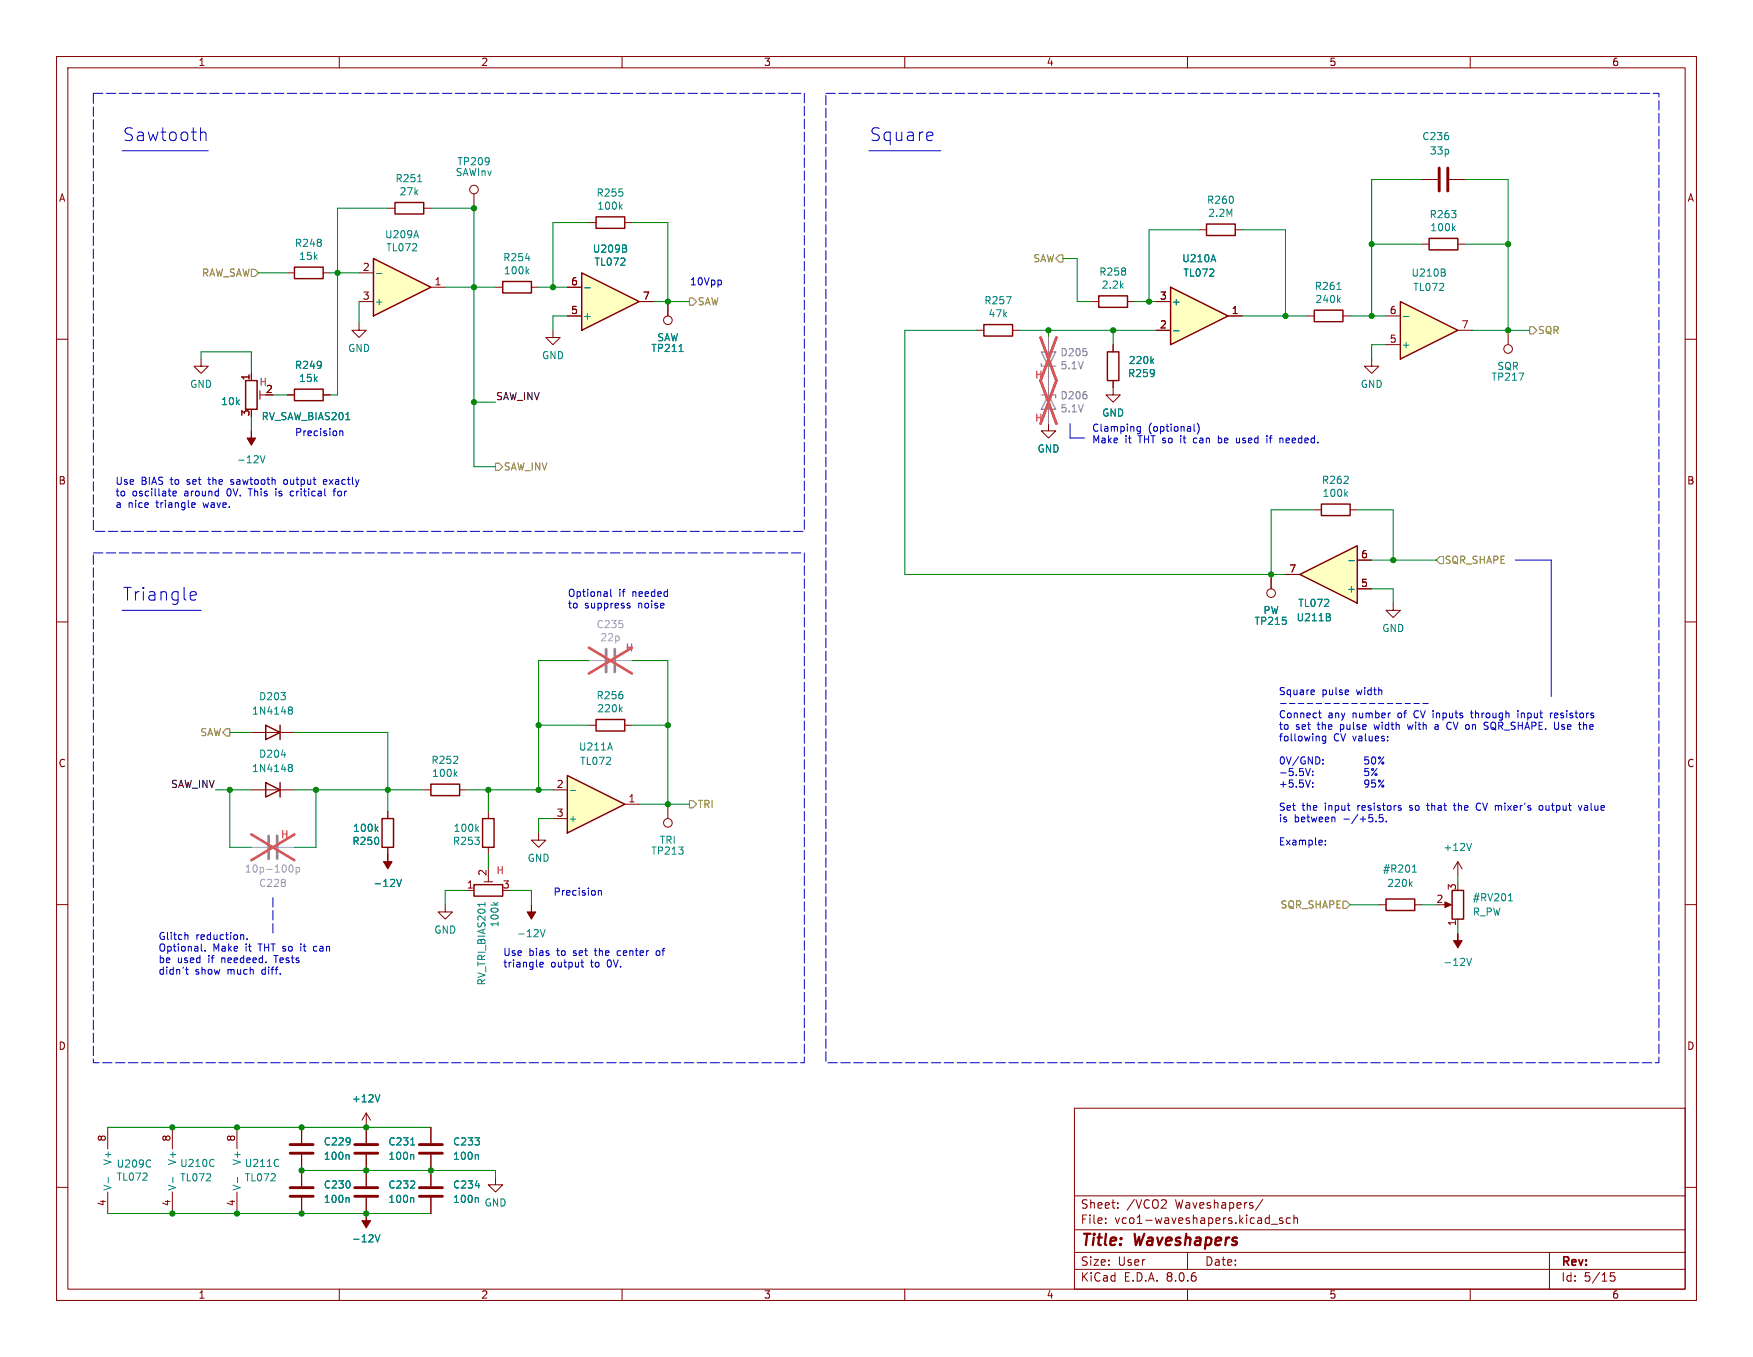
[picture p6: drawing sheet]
<svg xmlns="http://www.w3.org/2000/svg" width="310mm" height="240mm" viewBox="0 0 310 240" stroke-linecap="round" stroke-linejoin="round" font-family="sans-serif">
<g fill="none" stroke="#840000" stroke-width=".18">
<path d="M10 10h290v220h-290zM12 12h286v216h-286zM60 10v2M110 10v2M160 10v2M210 10v2M260 10v2M172.7 58.4h1.3M179.1 58.4h1.2M193 53.3h1.3M199.4 53.3h1.3M212.1 40.6h1.3"/>
<path d="M218.4 40.6h1.3M231.1 55.9h1.3M237.5 55.9h1.3M10 60h2M185.4 74.9v1.3h1.3l-1.3 1.3-1.3-1.3h1.3M196.8 67.3v2.6h1.3l-1.3 1.2-1.2-1.2h1.2M196.8 61v1.2M242.6 63.5v1.3h1.2l-1.2 1.2-1.3-1.2h1.3M298 60h2M232.4 90.2h1.3M238.8 90.2h1.2M10 110h2"/>
<path d="M298 110h2M257.8 152.4l-.8 1.3M257.8 152.4v2.5M257.8 152.4l.8 1.3M10 160h2M243.8 160h1.3M250.2 160h1.3M255.3 160h1M257.8 162.6v1.2M298 160h2M19 199.4v3.8M30.5 199.4v3.8"/>
<path d="M41.9 199.4v3.8M53.3 199.4v2.8M64.8 199.4v2.8M190 196h108v32h-108zM10 210h2M19 210.8v3.8M30.5 210.8v3.8M41.9 210.8v3.8M53.3 204.2v5.6M53.3 211.8v2.8M64.8 204.2v5.6M64.8 211.8v2.8"/>
<path d="M87.6 208.3v1.3h1.3l-1.3 1.2-1.2-1.2h1.2M190 217.5h108M190 211.5h108M195.5 216.2v.2M195.5 215.5v.1M197.7 213.5v.2M197.7 212.8v.1M206.1 212.3l.1 .2v.3l-.9 .9h.9M223.3 212.1l-1.3 1.9M224.8 216.5h1.2M226.8 215.5l-.3-.1-.3 .2 .1 .2 .5 .2v.3h-.6M228.2 215.5l-.5-.1-.2 .3v.4l.1 .2h.6"/>
<path d="M228.8 215.5l.2-.1 .4 .1 .1 .9M228.8 214.9v1.5M298 210h2M60 228v2M110 228v2M160 228v2M190 224.5h108M190 221.5h108M210 228v2M210 221.5v3M260 228v2M274 221.5v6.5"/>
<path d="M285.5 225.1h-.7l-.1 .7 .3-.1h.5l.1 .2-.1 .5-.2 .2-.6-.2"/>
</g>
<path d="M213.4 39.6h5v2.1h-5zM174 57.4h5.1v2h-5.1zM194.3 52.3h5.1v2.1h-5.1zM232.4 54.9h5.1v2h-5.1zM195.8 62.2h2.1v5.1h-2.1zM233.7 89.2h5.1v2h-5.1zM245.1 159h5.1v2h-5.1zM256.8 157.5h2v5.1h-2z" fill="none" stroke="#840000" stroke-width=".25"/>
<g fill="none" stroke="#008484" stroke-width=".18">
<path d="M178 52.5h.8l-.5 1.2M236.4 51.2h.8M236.7 53l.3 .5M237 52.7l-.4 .5M203.7 63.8l.3 .5M204 63.5l-.5 .4M237.9 87.3l.4 .5M238.3 87l-.5 .4M249.4 156.3l.3 .5M249.7 155.9l-.4 .5M249.8 154.2h.7M249.9 153.3l.2-.3v1.2"/>
<path d="M260.2 149.2l-.4 1.2M266.8 159.3h.7M267 158.2l.1-.1v1.2M259.4 169.5l.4 1.3 .4-1.3M19.1 208.2v1M26.6 205.2v.1M26.6 206.3v.1M30.6 208.2v1M37.8 205.1v.1M37.8 206.2v.1M42 208.2v1M49.2 205.1l.1 .1"/>
<path d="M49.3 206.2l-.1 .1M61.6 211.8l.1 .2v.7M61.6 204.2l.1 .2v.6M66.3 218.4l.5 1.3 .4-1.3M72.6 202.5h.7M73 204.2l.2 .2v.6M73 211.8l.2 .2v.7"/>
</g>
<g fill="#840000" stroke="#840000" stroke-width=".18">
<path d="M64.8 214.6v1.3h.7l-.7 1.3-.8-1.3h.8z"/>
<path d="M257.8 165.1v1.3h.8l-.8 1.2-.8-1.2h.8z"/>
<path d="M255.5 159.5l1.2 .5-1.2 .5z"/>
</g>
<path d="M51.3 204h4.1M51.3 202.4h4.1M51.3 211.6h4.1M51.3 210.1h4.1M62.7 204h4.1M62.7 202.4h4.1M62.7 211.6h4.1M62.7 210.1h4.1" fill="none" stroke="#840000" stroke-width=".51"/>
<path d="M185.4 59.7v15.2" fill="none" stroke="#a1a1a1" stroke-width=".18"/>
<path d="M184.1 64.3v.5h2.6M184.1 62.2h2.6l-1.3 2.6zM184.1 69.9h2.6v.5M185.4 69.9l1.3 2.5h-2.6z" fill="none" stroke="#a1a1a1" stroke-width=".25"/>
<path d="M184 59.7l2.8 7.6-2.8 7.6M186.8 59.7l-2.8 7.6 2.8 7.6" fill="none" stroke="#e65255" stroke-width=".46"/>
<path d="M229.9 101.6l10.1-5.1v10.2z" fill="#ffffc2"/>
<path d="M229.9 101.6l10.1-5.1v10.2z" fill="none" stroke="#840000" stroke-width=".25"/>
<g fill="none" stroke="#840000" stroke-width=".18">
<path d="M97.8 58.4v1.3h1.3l-1.3 1.3-1.3-1.3h1.3M118.1 53.3v2.6M240 99.1h2.6M224.8 101.6v2.5M227.3 101.6h2.6M240 104.1h2.6M246.4 106.7v1.3h1.2l-1.2 1.2-1.3-1.2h1.3"/>
<circle cx="118.1" cy="56.6" r=".76"/>
<circle cx="224.8" cy="104.9" r=".76"/>
</g>
<path d="M120.1 62.2h.7M238.5 99.2h1M235 109.1l.3 .3-.1 .3-.2 .1M235.1 108.6l.1 .2-.1 .3" fill="none" stroke="#008484" stroke-width=".18"/>
<path d="M247.6 53.3l10.2 5.1-10.2 5.1z" fill="#ffffc2"/>
<path d="M247.6 53.3l10.2 5.1-10.2 5.1zM252.7 42.2h5.1v2h-5.1zM83.8 156.5h5.1v2h-5.1z" fill="none" stroke="#840000" stroke-width=".25"/>
<g fill="none" stroke="#840000" stroke-width=".18">
<path d="M251.5 31.8h2.8M256.3 31.8h2.8M245.1 55.9h2.5M251.5 43.2h1.2M257.8 58.4h2.5M257.8 43.2h1.3M266.7 58.4v2.6M245.1 61h2.5M82.5 157.5h1.3M85.6 156h1.5M86.4 154.9v1.1M78.7 160v1.3h1.3l-1.3 1.3-1.2-1.3h1.2"/>
<path d="M76.2 199.4v2.8M76.2 204.2v2.8"/>
<circle cx="266.7" cy="61.7" r=".76"/>
</g>
<path d="M257.4 40l-.5 .5M248.2 56h.9M255.3 48.2l.3 .2-.1 .3-.1 .1M255.4 47.6l.1 .2-.1 .3M257 40.3l.4 .5M268.6 66h.9l-.6 1.3M70.2 155.5l.4 1.3 .4-1.3M85.8 159.6v.7M87.2 159.6l.5 .5M88.1 159.6l-.5 .3M95.6 164.4l.4 1.3 .4-1.3M84.4 204.2l.2 .2v.6" fill="none" stroke="#008484" stroke-width=".18"/>
<path d="M254.5 29.7v4.1M256 29.7v4.1M74.2 204h4M74.2 202.4h4" fill="none" stroke="#840000" stroke-width=".51"/>
<g fill="#840000" stroke="#840000" stroke-width=".18">
<path d="M94 160v1.3h.7l-.7 1.3-.8-1.3h.8z"/>
<path d="M68.6 151.1v1.3h.7l-.7 1.3-.8-1.3h.8z"/>
</g>
<path d="M66 45.7l10.2 5.1-10.2 5.1z" fill="#ffffc2"/>
<path d="M69.8 35.8h5.1v2h-5.1zM52.1 47.2h5v2.1h-5zM66 45.7l10.2 5.1-10.2 5.1z" fill="none" stroke="#840000" stroke-width=".25"/>
<path d="M68.6 36.8h1.2M74.9 36.8h1.3M50.8 48.3h1.3M57.1 48.3h1.3M63.5 57.2v1.2h1.3l-1.3 1.3-1.3-1.3h1.3M63.5 48.3h2.5M63.5 53.3h2.5M76.2 50.8h2.5" fill="none" stroke="#840000" stroke-width=".18"/>
<path d="M73.9 32.2h.7M66.6 48.4h.9M73.6 40.8l.4 1.3" fill="none" stroke="#008484" stroke-width=".18"/>
<path d="M207 50.8l10.2 5.1-10.2 5.1z" fill="#ffffc2"/>
<path d="M207 50.8l10.2 5.1-10.2 5.1zM43.4 67.3h2.1v5.1h-2.1zM52.1 68.8h5v2.1h-5z" fill="none" stroke="#840000" stroke-width=".25"/>
<g fill="none" stroke="#840000" stroke-width=".18">
<path d="M83.8 34.3v2.5M204.5 58.4h2.5M204.5 53.3h2.5M217.2 55.9h2.5M35.6 63.5v1.3h1.2l-1.2 1.2-1.3-1.2h1.3M44.4 66v1.3M46 69.1v1.5M46 69.9h1M50.8 69.9h1.3M57.1 69.9h1.3M76.2 207v2.8M76.2 211.8v2.8"/>
<circle cx="83.8" cy="33.5" r=".76"/>
</g>
<path d="M207.5 58.5h1M214.6 45l.4 1.3M46 80.6l.4 1.3 .5-1.3M84.1 209.7h.7M84.4 211.8l.2 .2v.7" fill="none" stroke="#008484" stroke-width=".18"/>
<path d="M44.4 76.2v1.3h.8l-.8 1.2-.7-1.2h.7z" fill="#840000" stroke="#840000" stroke-width=".18"/>
<path d="M74.2 211.6h4M74.2 210.1h4" fill="none" stroke="#840000" stroke-width=".51"/>
<path d="M102.9 48.3l10.1 5-10.1 5.1z" fill="#ffffc2"/>
<path d="M105.4 38.4h5.1v2h-5.1zM88.9 49.8h5.1v2h-5.1zM102.9 48.3l10.1 5-10.1 5.1zM76.2 138.7h5.1v2h-5.1z" fill="none" stroke="#840000" stroke-width=".25"/>
<g fill="none" stroke="#840000" stroke-width=".18">
<path d="M104.1 39.4h1.3M110.5 39.4h1.3M87.6 50.8h1.3M94 50.8h1.2M100.3 55.9h2.6M100.3 50.8h2.6M113 53.3h2.6M74.9 139.7h1.3M81.3 139.7h1.2M95.2 147.3v1.3h1.3l-1.3 1.3-1.2-1.3h1.2M118.1 142.2v2.6M64.8 196.9l-.8 1.2"/>
<path d="M64.8 196.9v2.5M64.8 196.9l.7 1.2"/>
<circle cx="118.1" cy="145.5" r=".76"/>
</g>
<path d="M109.7 36.5l.3 .5M110 36.2l-.4 .4M92.9 45.7h.8M93.2 47.9l.3 .5M93.5 47.6l-.5 .5M103.4 50.9h1M110.5 43.9l.3 .3v.3l-.2 .1M110.6 43.4l.2 .2-.2 .3M80.5 136.8l.3 .5M80.8 136.5l-.5 .5M67.2 193.6l-.4 1.3" fill="none" stroke="#008484" stroke-width=".18"/>
<path d="M100.3 137.2l10.2 5-10.2 5.1z" fill="#ffffc2"/>
<path d="M47 128.3l2.5 1.2-2.5 1.3zM47 138.4l2.5 1.3-2.5 1.3zM49.5 128.3v2.5M49.5 138.4v2.6M100.3 137.2l10.2 5-10.2 5.1zM105.4 127.3h5.1v2h-5.1zM67.6 144.8h2v5.1h-2zM85.3 144.8h2.1v5.1h-2.1z" fill="none" stroke="#840000" stroke-width=".25"/>
<g fill="none" stroke="#840000" stroke-width=".18">
<path d="M100.3 55.9h2.6M100.3 50.8h2.6M113 53.3h2.6M118.1 53.3v2.6M204.5 53.3h2.5M204.5 58.4h2.5M217.2 55.9h2.5M44.4 66v1.3M50.8 69.9h1.3M57.1 69.9h1.3M196.8 61v1.2M196.8 67.3v1.3"/>
<path d="M240 99.1h2.6M224.8 101.6v2.5M227.3 101.6h2.6M240 104.1h2.6M44.4 139.7h7.7M44.4 129.5h7.7M97.8 139.7h2.5M104.1 128.3h1.3M110.5 128.3h1.3M68.6 143.5v1.3M68.6 149.9v1.2M86.4 143.5v1.3"/>
<path d="M86.4 149.9v1.2M97.8 144.8h2.5M110.5 142.2h2.5M53.3 199.4v2.8M64.8 199.4v2.8M76.2 199.4v2.8M53.3 204.2v5.6M53.3 211.8v2.8M64.8 204.2v5.6M64.8 211.8v2.8M76.2 204.2v5.6M76.2 211.8v2.8"/>
</g>
<g fill="none" stroke="#008484" stroke-width=".18">
<path d="M103.4 50.9h1M110.5 43.9l.3 .3v.3l-.2 .1M110.6 43.4l.2 .2-.2 .3M207.5 58.5h1M214.6 45l.4 1.3M120.1 62.2h.7M203.7 63.8l.3 .5M204 63.5l-.5 .4M238.5 99.2h1M235 109.1l.3 .3-.1 .3-.2 .1M235.1 108.6l.1 .2-.1 .3M49.7 133.5h.8"/>
<path d="M51.1 125.5l.1 .1M51.1 125.1l.4-.1 .1 .2 .1 .1-.2 .3M51.1 135.3l.4-.1 .1 .1 .1 .2-.2 .2M51.1 135.7h.1M51.2 125.6h.3M51.2 125.6h-.1M51.2 135.7h.3M51.2 135.7l-.1 .1M51.5 125.6l.2 .2-.1 .4-.1 .1-.4-.1M51.5 135.7l.2 .3-.1 .3-.1 .2-.4-.1M100.9 139.8h.9M107.9 131.4l.4 1.3"/>
<path d="M109.7 125.4l.3 .5M110 125.1l-.4 .4M66.5 146.6l.4 .4M66.9 146.2l-.5 .5M70.2 155.5l.4 1.3 .4-1.3M84.3 146.6l.3 .4M84.6 146.2l-.4 .5M67.2 193.6l-.4 1.3M61.6 211.8l.1 .2v.7M61.6 204.2l.1 .2v.6M66.3 218.4l.5 1.3 .4-1.3M72.6 202.5h.7"/>
<path d="M73 204.2l.2 .2v.6M73 211.8l.2 .2v.7M84.1 209.7h.7M84.4 211.8l.2 .2v.7M84.4 204.2l.2 .2v.6"/>
</g>
<path d="M107.2 114.8v4.1M108.7 114.8v4.1M47.5 147.8v4.1M49 147.8v4.1" fill="none" stroke="#a1a1a1" stroke-width=".51"/>
<path d="M185.4 59.7v2.5M185.4 64.8v5.1M185.4 72.4v2.5M104.1 116.8h2.8M109 116.8h2.8M44.4 149.9h2.8M49.3 149.9h2.8M51.2 153.2l.2-.2a.68 .68 0 0 1 .4 .6 .68 .68 0 0 1-.4 .6l-.2-.2M52.4 153.5l.3-.1 .3 .2-.1 .6h-.5M52.4 153.4v1.3" fill="none" stroke="#a1a1a1" stroke-width=".18"/>
<path d="M184 59.7l2.8 7.6-2.8 7.6M186.8 59.7l-2.8 7.6 2.8 7.6M104.1 114.6l7.7 4.5M111.8 114.6l-7.7 4.5M44.4 147.6l7.7 4.5M52.1 147.6l-7.7 4.5" fill="none" stroke="#e65255" stroke-width=".46"/>
<path d="M44.4 47.6h.7l.6 .7-.6 .6h-.7zM121.9 52.7h.7l.6 .6-.6 .7h-.7zM186.7 45.7l.6-.6h.7v1.3h-.7zM270.5 57.8h.6l.7 .6-.7 .7h-.6zM87.6 81.9h.7l.6 .7-.6 .6h-.7zM254.6 98.4h.7v1.3h-.7l-.6-.6zM40 128.9h.6v1.3h-.6l-.6-.7zM121.9 141.6h.7l.6 .6-.6 .7h-.7zM237.5 159.4h.6l.7 .6-.7 .7h-.6z" fill="none" stroke="#848400" stroke-width=".18"/>
<g fill="none" stroke="#0000c2" stroke-width=".18">
<path d="M21.6 26.7h15.2M35.6 23.5l.2-.1 .5 .1 .1 .2v1.2M153.7 26.7h12.7M164.6 23.4l.3 .1 .1 .4-1.1 .2M164.9 24.8l-.3 .1M127.5 49.7v.6M60.1 76.2v.9M60.1 76.3l.2-.1 .3 .1v.8M189.2 74.9v2.6h2.6M201.7 75.4v1.1l-.2 .1M201.7 75.5l-.4-.1-.2 .3 .1 .5h.5M211.2 75v1.1l.1 .2"/>
<path d="M211.3 77.5l-.3 .2v.4l.3 .2M211.7 74.8a1.46 1.46 0 0 1 0 2M215.5 77.1v1.2M215.5 78.3h.3M215.8 77.5h-.3M219.2 78.2l-.2 .1h-.3M224 77.1v.1M224 77.5v.8M224.5 77.5h.5M224.8 77.1l-.2 .1v1.1M226.7 77.5l.2 .2v.6M30.6 87.3l.6-.1-.1-.3h-.3l-.2 .1v.7h.5"/>
<path d="M34.1 88.9l.4 .1v.2l-.6 .1M34.5 89.7l-.4 .1M40.8 85.6l.1 .1M41 84.8l-.2 .2 .2 .2M48.8 86.4v.2M48.8 86.9v.8M50.6 84.8l-.3 .1-.1 .2v.4l.4 .2M51.8 86.9h-.4l-.1 .2 .1 .5 .4 .1M57.7 84.9l-.3-.1-.2 .2v.6h.5M57.8 85.1l-.6 .1M58.9 86.9h.5M59.1 86.6v1.1"/>
<path d="M268 99.1h6.3v24.1M21.6 108h14M33.7 106l.3 .1 .6-.1M33.7 104.7l.7-.1 .2 .1 .1 .5-1.1 .2M108 104.2v1.1l.2 .2M111.1 107.1l.3 .1v.2l-.1 .1h-.3M111.1 106.7l.3 .1M226.5 124.4h.9M228 124.4h1M229.6 124.4h1M230.9 135.9l.4 1.3 .4-1.3M231.2 124.4h.9"/>
<path d="M231.7 138l-.4 1.2M232.1 137.1v.1M232.1 136.4v.1M232.1 138.4v.2M232.1 139.1v.1M232.3 122l.1 .3-.6 .1M232.4 122.8l-.1 .1M232.8 124.4h.9M233.2 126.1h.5M233.4 125.7v1.1l.3 .2M234 135v.1M234 134.3v.2"/>
<path d="M234.3 124.4h1M234.4 130.2v1l-.2 .3-.3-.1M234.4 130.3l-.3-.1-.3 .2 .2 .6h.4M235.9 124.4h1M237.5 124.4h.9M239 124.4h1M240.6 124.4h1M242 133.9h-.6l-.1 .6 .2-.2 .4 .1 .2 .2-.1 .4-.2 .1-.5-.1M242 135.9h-.6l-.1 .6 .2-.1 .4 .1 .2 .1-.1 .5-.2 .1-.5-.1M242.1 138.5l-.3 .2h-.3l-.2-.2 .2-.5h.3l.2 .1a.84 .84 0 0 1-.3 1.1h-.2M242.2 124.4h1M242.7 134l.2-.1a.68 .68 0 0 1 .4 .6 .68 .68 0 0 1-.4 .6l-.2-.1-.2-.3z"/>
<path d="M243.2 138h-.6l-.1 .6 .2-.2 .5 .1 .1 .2-.1 .4-.2 .1-.5-.1M243.5 135.9l-1 1.3M243.8 124.4h.9M244.7 133.9l-.9 1.2M244.7 138l-.9 1.2M245.3 124.4h1M245.4 130.9v.1M245.4 130.3v.1M246.9 124.4h1M248.5 124.4h.9M248.9 128.2l.2 .8M250 124.4h1"/>
<path d="M251.6 124.4h1M254.2 128.2h-.4M254.2 128.5h-.3l-.2 .2 .1 .2 .4 .1M256.1 128.9l.3 .1M260 126.1h.5M260.2 125.7v1.1l.3 .2M262.9 128.4l.3 .2-.3 .4M268.4 125.7v.1M268.4 126.1v.9M274.2 126.1v.9M274.5 126.1l-.3 .3M275 126.2v.7"/>
<path d="M275.5 126.4l-.6 .1M280.2 128.2l.4 .1M105.8 157.5v.8M105.8 157.6l.2-.1 .3 .1 .1 .7M234.4 149.3v.1M234.4 148.7v.1M236 144.6l.1 .8M243.3 145.2v.2M243.9 144.1v.6l.2-.1h.4l.1 .5-.2 .3-.5-.2M245.1 145.2v.2M247.4 142.9l.4 .1v.1l-.2 .2h-.2M247.4 142.5h.4"/>
<path d="M252.3 142.5h.5M252.5 142v1.3M257 142.5h.5M257.2 142v1.1l.3 .2M261.6 142a.64 .64 0 0 0-.6 .7 .64 .64 0 0 0 .6 .6M272.2 142.6l.2-.1 .4 .1v.5l-.1 .2h-.3l-.2-.1zM279.1 142.5l.3 .8 .3-.8M280.3 142.5h-.1M280.3 142.8l-.1 .2 .1 .3M32.8 171.5h.5M32.9 165.3l.3 .2v.7M33 171v1.1l.3 .2"/>
<path d="M35.6 166.9v1.1l.2 .2M36.3 168.1v.1M42.7 165.3l.4 .2v.7M43.7 166.1v.1M53.2 166.9v.2M53.2 167.4v.8M55.9 167.4h-.3l-.2 .2 .1 .5 .4 .1M95.5 170.6l.6-.1-.1-.2-.3-.1-.2 .2v.6h.5M102.7 170.2h.5M102.9 169.8v1.1l.3 .1M109.4 168.1l-.3 .3v.4l.3 .2M116.5 168.1l-.3 .1-.2 .2 .1 .5 .4 .1"/>
<circle cx="242.7" cy="136.1" r=".18"/>
<circle cx="243.3" cy="137" r=".18"/>
<circle cx="243.9" cy="138.1" r=".18"/>
<circle cx="243.9" cy="134" r=".18"/>
<circle cx="244.5" cy="139" r=".18"/>
<circle cx="244.5" cy="135" r=".18"/>
</g>
<path d="M16.5 16.5h125.7v77.5h-125.7zM146 16.5h147.4v171.5h-147.4zM16.5 97.8h125.7v90.2h-125.7zM48.3 158.8v6.3" fill="none" stroke="#0000c2" stroke-width=".18" stroke-dasharray="1.7 .6"/>
<g fill="none" stroke="#008400" stroke-width=".18">
<path d="M68.6 36.8h-8.9v33.1h-1.3M76.2 36.8h7.6v45.8h3.8M104.1 39.4h-6.3v11.4M111.8 39.4h6.3v13.9M251.5 31.8h-8.9v24.1M259.1 31.8h7.6v26.6M45.7 48.3h5.1M58.4 48.3h5.1M63.5 53.3v3.9M78.7 50.8h8.9M95.2 50.8h5.1M100.3 55.9h-2.5v2.5"/>
<path d="M115.6 53.3h6.3M172.7 58.4h-12.7v43.2h67.3M180.3 58.4h24.2M185.4 58.4v1.3M188 45.7h2.5v7.6h2.5M196.8 58.4v2.6M200.7 53.3h3.8M212.1 40.6h-8.9v12.7M219.7 55.9h11.4M219.7 40.6h7.6v15.3M238.8 55.9h6.3M242.6 43.2h8.9"/>
<path d="M259.1 43.2h7.6M260.3 58.4h10.2M35.6 63.5v-1.3h8.8v3.8M44.4 73.7v2.5M48.3 69.9h2.5M83.8 71.1h3.8M245.1 61h-2.5v2.5M232.4 90.2h-7.6v11.4M240 90.2h6.4v8.9M242.6 99.1h11.4M104.1 116.8h-8.9v22.9M111.8 116.8h6.3v25.4"/>
<path d="M242.6 104.1h3.8v2.6M38.1 139.7h6.3M40.6 139.7v10.2h3.8M40.6 129.5h3.8M52.1 129.5h16.5v14M52.1 139.7h22.8M55.9 139.7v10.2h-3.8M82.5 139.7h15.3M86.4 139.7v3.8M95.2 128.3h8.9M111.8 128.3h6.3M82.5 157.5h-3.8v2.5"/>
<path d="M86.4 151.1v2.6M90.2 157.5h3.8v2.5M97.8 144.8h-2.6v2.5M113 142.2h8.9M257.8 154.9v1.3M238.8 160h5M251.5 160h2.5M257.8 163.8v1.3M19 199.4h57.2M19 214.6h57.2M53.3 207h34.3v1.3"/>
</g>
<g fill="#008400" stroke="#008400" stroke-width=".18">
<circle cx="41.9" cy="214.6" r=".46"/>
<circle cx="30.5" cy="199.4" r=".46"/>
<circle cx="41.9" cy="199.4" r=".46"/>
<circle cx="64.8" cy="214.6" r=".46"/>
<circle cx="53.3" cy="214.6" r=".46"/>
<circle cx="64.8" cy="207" r=".46"/>
<circle cx="30.5" cy="214.6" r=".46"/>
<circle cx="53.3" cy="207" r=".46"/>
<circle cx="97.8" cy="50.8" r=".46"/>
<circle cx="83.8" cy="50.8" r=".46"/>
<circle cx="83.8" cy="36.8" r=".46"/>
<circle cx="59.7" cy="48.3" r=".46"/>
<circle cx="40.6" cy="139.7" r=".46"/>
<circle cx="55.9" cy="139.7" r=".46"/>
<circle cx="68.6" cy="139.7" r=".46"/>
<circle cx="83.8" cy="71.1" r=".46"/>
<circle cx="64.8" cy="199.4" r=".46"/>
<circle cx="53.3" cy="199.4" r=".46"/>
<circle cx="76.2" cy="207" r=".46"/>
<circle cx="95.2" cy="128.3" r=".46"/>
<circle cx="95.2" cy="139.7" r=".46"/>
<circle cx="86.4" cy="139.7" r=".46"/>
<circle cx="196.8" cy="58.4" r=".46"/>
<circle cx="185.4" cy="58.4" r=".46"/>
<circle cx="118.1" cy="128.3" r=".46"/>
<circle cx="118.1" cy="142.2" r=".46"/>
<circle cx="118.1" cy="53.3" r=".46"/>
<circle cx="227.3" cy="55.9" r=".46"/>
<circle cx="242.6" cy="43.2" r=".46"/>
<circle cx="203.2" cy="53.3" r=".46"/>
<circle cx="266.7" cy="43.2" r=".46"/>
<circle cx="266.7" cy="58.4" r=".46"/>
<circle cx="224.8" cy="101.6" r=".46"/>
<circle cx="246.4" cy="99.1" r=".46"/>
<circle cx="242.6" cy="55.9" r=".46"/>
</g>
<g font-size="3.1" fill="#0000c2">
<text x="21.6" y="25.2">Sawtooth</text>
<text x="153.7" y="25.2">Square</text>
<text x="21.6" y="106.4">Triangle</text>
</g>
<g font-size="2.8" fill="#840000">
<text x="191" y="220.9">Title:</text>
<text x="200.7" y="220.9">Waveshapers</text>
</g>
<g font-size="2.1" fill="#840000">
<text x="191" y="214">Sheet:</text>
<text x="199.2" y="214">/VCO2</text>
<text x="207.9" y="214">Waveshapers/</text>
<text x="191" y="216.7">File:</text>
<text x="197.1" y="216.7">vco1-waveshapers.kicad_sch</text>
<text x="191" y="226.9">KiCad</text>
<text x="191" y="224.1">Size:</text>
<text x="197.7" y="224.1">User</text>
<text x="198.7" y="226.9">E.D.A.</text>
<text x="206.3" y="226.9">8.0.6</text>
<text x="213" y="224.1">Date:</text>
<text x="276" y="224.3">Rev:</text>
<text x="276" y="226.9">Id:</text>
<text x="280.1" y="226.9">5/15</text>
</g>
<g font-size="1.8" fill="#840000">
<text x="35" y="11.9">1</text>
<text x="85" y="11.9">2</text>
<text x="135" y="11.9">3</text>
<text x="185" y="11.9">4</text>
<text x="235" y="11.9">5</text>
<text x="285" y="11.9">6</text>
<text x="10.3" y="35.9">A</text>
<text x="298.4" y="35.9">A</text>
<text x="64.1" y="48">2</text>
<text x="64.1" y="53.1">3</text>
<text x="76.8" y="50.5">1</text>
<text x="100.9" y="50.5">6</text>
<text x="113.6" y="53.1">7</text>
<text x="205" y="53.1">3</text>
<text x="100.9" y="55.6">5</text>
<text x="205" y="58.2">2</text>
<text x="217.7" y="55.6">1</text>
<text x="245.7" y="55.6">6</text>
<text x="258.4" y="58.2">7</text>
<text x="245.7" y="60.7">5</text>
<text x="44.2" y="67.4" transform="rotate(-90 44.2 67.4)">1</text>
<text x="46.9" y="69.6">2</text>
<text x="44.2" y="73.7" transform="rotate(-90 44.2 73.7)">3</text>
<text x="10.3" y="85.9">B</text>
<text x="298.3" y="85.9">B</text>
<text x="227.9" y="101.3">7</text>
<text x="240.6" y="98.8">6</text>
<text x="240.6" y="103.9">5</text>
<text x="10.3" y="135.9">C</text>
<text x="298.3" y="135.9">C</text>
<text x="98.4" y="139.4">2</text>
<text x="111.1" y="142">1</text>
<text x="98.4" y="144.5">3</text>
<text x="86.1" y="155" transform="rotate(-90 86.1 155)">2</text>
<text x="82.5" y="157.2">1</text>
<text x="88.8" y="157.2">3</text>
<text x="253.9" y="159.8">2</text>
<text x="257.6" y="157.6" transform="rotate(-90 257.6 157.6)">3</text>
<text x="257.6" y="163.9" transform="rotate(-90 257.6 163.9)">1</text>
<text x="10.3" y="185.9">D</text>
<text x="298.3" y="185.9">D</text>
<text x="18.8" y="202" transform="rotate(-90 18.8 202)">8</text>
<text x="30.2" y="202" transform="rotate(-90 30.2 202)">8</text>
<text x="41.7" y="202" transform="rotate(-90 41.7 202)">8</text>
<text x="18.8" y="213.4" transform="rotate(-90 18.8 213.4)">4</text>
<text x="30.2" y="213.4" transform="rotate(-90 30.2 213.4)">4</text>
<text x="41.7" y="213.4" transform="rotate(-90 41.7 213.4)">4</text>
<text x="35" y="229.9">1</text>
<text x="85" y="229.9">2</text>
<text x="135" y="229.9">3</text>
<text x="185" y="229.9">4</text>
<text x="235" y="229.9">5</text>
<text x="285" y="229.9">6</text>
</g>
<g font-size="1.8" fill="#008484">
<text x="80.8" y="29.4">TP209</text>
<text x="251.4" y="25">C236</text>
<text x="252.8" y="27.5">33p</text>
<text x="69.8" y="32.4">R251</text>
<text x="70.6" y="34.7">27k</text>
<text x="80.5" y="31.3">SAWInv</text>
<text x="105.4" y="35">R255</text>
<text x="105.5" y="37.3">100k</text>
<text x="213.3" y="36.2">R260</text>
<text x="213.6" y="38.6">2.2M</text>
<text x="252.7" y="38.8">R263</text>
<text x="252.8" y="41.1">100k</text>
<text x="52.1" y="43.9">R248</text>
<text x="52.8" y="46.2">15k</text>
<text x="68" y="42.3">U209A</text>
<text x="68.2" y="44.7">TL072</text>
<text x="88.9" y="46.4">R254</text>
<text x="104.7" y="44.9">U209B</text>
<text x="105" y="47.2">TL072</text>
<text x="209" y="46.6">U210A</text>
<text x="89" y="48.7">100k</text>
<text x="194.3" y="48.9">R258</text>
<text x="194.7" y="51.3">2.2k</text>
<text x="209.2" y="49.1">TL072</text>
<text x="232.4" y="51.5">R261</text>
<text x="232.5" y="53.8">240k</text>
<text x="249.5" y="49.1">U210B</text>
<text x="249.8" y="51.7">TL072</text>
<text x="66.2" y="54.2">+</text>
<text x="103" y="56.7">+</text>
<text x="174" y="54">R257</text>
<text x="174.7" y="56.3">47k</text>
<text x="207.1" y="54.2">+</text>
<text x="52.1" y="65.5">R249</text>
<text x="61.5" y="62.5">GND</text>
<text x="95.8" y="63.7">GND</text>
<text x="115.1" y="62.5">TP211</text>
<text x="116.1" y="60.6">SAW</text>
<text x="199.5" y="64.6">220k</text>
<text x="247.8" y="61.8">+</text>
<text x="264.7" y="65.6">SQR</text>
<text x="33.5" y="68.8">GND</text>
<text x="39" y="71.9">10k</text>
<text x="52.8" y="67.8">15k</text>
<text x="199.4" y="66.9">R259</text>
<text x="240.5" y="68.8">GND</text>
<text x="263.7" y="67.5">TP217</text>
<text x="46.2" y="74.5">RV_SAW_BIAS201</text>
<text x="194.8" y="73.9">GND</text>
<text x="41.8" y="82.1">-12V</text>
<text x="183.4" y="80.2">GND</text>
<text x="233.7" y="85.8">R262</text>
<text x="233.8" y="88.1">100k</text>
<text x="229.5" y="107.5">TL072</text>
<text x="238.1" y="105">+</text>
<text x="221.8" y="110.7">TP215</text>
<text x="223.3" y="108.8">PW</text>
<text x="229.2" y="110.1">U211B</text>
<text x="244.3" y="112">GND</text>
<text x="45.7" y="124.1">D203</text>
<text x="105.4" y="123.9">R256</text>
<text x="44.5" y="126.6">1N4148</text>
<text x="105.5" y="126.2">220k</text>
<text x="44.5" y="136.8">1N4148</text>
<text x="45.7" y="134.2">D204</text>
<text x="76.2" y="135.3">R252</text>
<text x="76.3" y="137.6">100k</text>
<text x="102.3" y="132.9">U211A</text>
<text x="102.5" y="135.5">TL072</text>
<text x="62.2" y="149.6">R250</text>
<text x="62.3" y="147.3">100k</text>
<text x="80" y="149.6">R253</text>
<text x="80.1" y="147.3">100k</text>
<text x="100.5" y="145.6">+</text>
<text x="116.6" y="149.5">TRI</text>
<text x="93.2" y="152.6">GND</text>
<text x="115.1" y="151.4">TP213</text>
<text x="244.5" y="154.5">#R201</text>
<text x="255.2" y="150.7">+12V</text>
<text x="65.9" y="157.1">-12V</text>
<text x="245.2" y="157.1">220k</text>
<text x="260.4" y="159.6">#RV201</text>
<text x="76.7" y="165.3">GND</text>
<text x="88.4" y="164.1" transform="rotate(-90 88.4 164.1)">100k</text>
<text x="91.3" y="166">-12V</text>
<text x="260.4" y="162.2">R_PW</text>
<text x="255.2" y="171">-12V</text>
<text x="86.1" y="174.4" transform="rotate(-90 86.1 174.4)">RV_TRI_BIAS201</text>
<text x="62.1" y="195.2">+12V</text>
<text x="57.2" y="202.8">C229</text>
<text x="68.6" y="202.8">C231</text>
<text x="80" y="202.8">C233</text>
<text x="19.9" y="206.2" transform="rotate(-90 19.9 206.2)">V+</text>
<text x="20.5" y="206.7">U209C</text>
<text x="20.5" y="209">TL072</text>
<text x="31.3" y="206.2" transform="rotate(-90 31.3 206.2)">V+</text>
<text x="31.8" y="206.6">U210C</text>
<text x="31.8" y="209.1">TL072</text>
<text x="42.8" y="206.2" transform="rotate(-90 42.8 206.2)">V+</text>
<text x="43.2" y="206.6">U211C</text>
<text x="43.2" y="209.1">TL072</text>
<text x="57.2" y="205.3">100n</text>
<text x="68.6" y="205.3">100n</text>
<text x="80" y="205.3">100n</text>
<text x="19.9" y="210.7" transform="rotate(-90 19.9 210.7)">V-</text>
<text x="31.3" y="210.7" transform="rotate(-90 31.3 210.7)">V-</text>
<text x="42.8" y="210.7" transform="rotate(-90 42.8 210.7)">V-</text>
<text x="57.2" y="210.4">C230</text>
<text x="57.2" y="213">100n</text>
<text x="68.6" y="210.4">C232</text>
<text x="68.6" y="213">100n</text>
<text x="80" y="210.4">C234</text>
<text x="80" y="213">100n</text>
<text x="85.6" y="213.6">GND</text>
<text x="62.1" y="219.9">-12V</text>
</g>
<g font-size="1.8" fill="#848400">
<text x="182.6" y="46.6">SAW</text>
<text x="35.6" y="49.1">RAW_SAW</text>
<text x="123.3" y="54.2">SAW</text>
<text x="271.9" y="59.3">SQR</text>
<text x="89" y="83.4">SAW_INV</text>
<text x="255.4" y="99.9">SQR_SHAPE</text>
<text x="35.3" y="130.4">SAW</text>
<text x="123.3" y="143.1">TRI</text>
<text x="226.4" y="160.9">SQR_SHAPE</text>
</g>
<g font-size="1.8" fill="#0000c2">
<text x="121.9" y="50.6">10Vpp</text>
<text x="52.1" y="77.2">Precision</text>
<text x="193" y="76.4">Clamping</text>
<text x="203" y="76.4">(optional)</text>
<text x="193" y="78.5">Make</text>
<text x="198.9" y="78.5">it</text>
<text x="201.4" y="78.5">THT so</text>
<text x="209.2" y="78.5">it</text>
<text x="211.7" y="78.5">can</text>
<text x="216.3" y="78.5">be</text>
<text x="219.7" y="78.5">used</text>
<text x="225.3" y="78.5">if</text>
<text x="227.8" y="78.5">needed.</text>
<text x="20.3" y="85.8">Use</text>
<text x="20.3" y="87.9">to</text>
<text x="20.3" y="89.9">a</text>
<text x="22.6" y="89.9">nice</text>
<text x="23.4" y="87.9">oscillate</text>
<text x="24.9" y="85.8">BIAS</text>
<text x="27.7" y="89.9">triangle</text>
<text x="30.3" y="85.8">to</text>
<text x="32.7" y="87.9">around</text>
<text x="33.3" y="85.8">set</text>
<text x="36.2" y="89.9">wave.</text>
<text x="37.3" y="85.8">the</text>
<text x="40.4" y="87.9">0V.</text>
<text x="41.5" y="85.8">sawtooth</text>
<text x="44.5" y="87.9">This</text>
<text x="49.4" y="87.9">is</text>
<text x="51.1" y="85.8">output</text>
<text x="52.2" y="87.9">critical</text>
<text x="58.3" y="85.8">exactly</text>
<text x="60.1" y="87.9">for</text>
<text x="100.3" y="105.7">Optional</text>
<text x="100.3" y="107.7">to</text>
<text x="103.4" y="107.7">suppress</text>
<text x="109.4" y="105.7">if</text>
<text x="111.9" y="105.7">needed</text>
<text x="113" y="107.7">noise</text>
<text x="226.1" y="123">Square</text>
<text x="233.8" y="123">pulse</text>
<text x="240" y="123">width</text>
<text x="226.1" y="127.1">Connect</text>
<text x="226.1" y="129.2">to</text>
<text x="226.1" y="131.2">following</text>
<text x="229.1" y="129.2">set</text>
<text x="233.1" y="129.2">the</text>
<text x="234.9" y="127.1">any</text>
<text x="235.8" y="131.2">CV values:</text>
<text x="237.3" y="129.2">pulse</text>
<text x="239.3" y="127.1">number</text>
<text x="243.5" y="129.2">width</text>
<text x="247.5" y="127.1">of</text>
<text x="249.6" y="129.2">with</text>
<text x="250.5" y="127.1">CV inputs</text>
<text x="254.6" y="129.2">a</text>
<text x="256.9" y="129.2">CV on</text>
<text x="261" y="127.1">through</text>
<text x="263.9" y="129.2">SQR_SHAPE.</text>
<text x="269.5" y="127.1">input</text>
<text x="275.4" y="127.1">resistors</text>
<text x="276.5" y="129.2">Use</text>
<text x="281.2" y="129.2">the</text>
<text x="226.1" y="135.3">0V/GND:</text>
<text x="226.1" y="137.3">-5.5V:</text>
<text x="226.1" y="139.4">+5.5V:</text>
<text x="226.1" y="143.5">Set</text>
<text x="230.3" y="143.5">the</text>
<text x="234.4" y="143.5">input</text>
<text x="240.3" y="143.5">resistors</text>
<text x="249.7" y="143.5">so</text>
<text x="253.1" y="143.5">that</text>
<text x="258" y="143.5">the</text>
<text x="262.1" y="143.5">CV mixer's</text>
<text x="273.7" y="143.5">output</text>
<text x="280.9" y="143.5">value</text>
<text x="226.1" y="145.5">is</text>
<text x="226.1" y="149.6">Example:</text>
<text x="228.9" y="145.5">between</text>
<text x="237.7" y="145.5">-/+5.5.</text>
<text x="97.8" y="158.5">Precision</text>
<text x="27.9" y="166.3">Glitch</text>
<text x="34.6" y="166.3">reduction.</text>
<text x="27.9" y="168.4">Optional.</text>
<text x="27.9" y="170.4">be</text>
<text x="27.9" y="172.5">didn't</text>
<text x="31.3" y="170.4">used</text>
<text x="34.5" y="172.5">show</text>
<text x="36.9" y="170.4">if</text>
<text x="37.6" y="168.4">Make</text>
<text x="39.4" y="170.4">needeed.</text>
<text x="40.3" y="172.5">much</text>
<text x="43.5" y="168.4">it</text>
<text x="46" y="168.4">THT so</text>
<text x="46.6" y="172.5">diff.</text>
<text x="49" y="170.4">Tests</text>
<text x="53.8" y="168.4">it</text>
<text x="56.3" y="168.4">can</text>
<text x="88.9" y="169.2">Use</text>
<text x="88.9" y="171.2">triangle</text>
<text x="93.5" y="169.2">bias</text>
<text x="97.4" y="171.2">output</text>
<text x="98.6" y="169.2">to</text>
<text x="101.7" y="169.2">set</text>
<text x="104.6" y="171.2">to</text>
<text x="105.7" y="169.2">the</text>
<text x="107.7" y="171.2">0V.</text>
<text x="109.8" y="169.2">center</text>
<text x="116.9" y="169.2">of</text>
</g>
<g font-size="1.8" fill="#a1a1a1">
<text x="187.5" y="63.2">D205</text>
<text x="187.5" y="65.5">5.1V</text>
<text x="187.5" y="70.8">D206</text>
<text x="187.5" y="73.1">5.1V</text>
<text x="105.4" y="111.3">C235</text>
<text x="106.1" y="113.6">22p</text>
<text x="43.2" y="154.5">10p-100p</text>
<text x="45.7" y="157.1">C228</text>
</g>
<g font-size="1.8" fill="#f0d">
<text x="45.7" y="68.3">H</text>
<text x="182.9" y="67.1">H</text>
<text x="182.9" y="74.7">H</text>
<text x="110.5" y="115.3">H</text>
<text x="49.5" y="148.3">H</text>
<text x="87.6" y="154.7">H</text>
</g>
<g font-size="1.8">
<text x="87.6" y="70.9">SAW_INV</text>
<text x="30.2" y="139.4">SAW_INV</text>
</g>
</svg>
